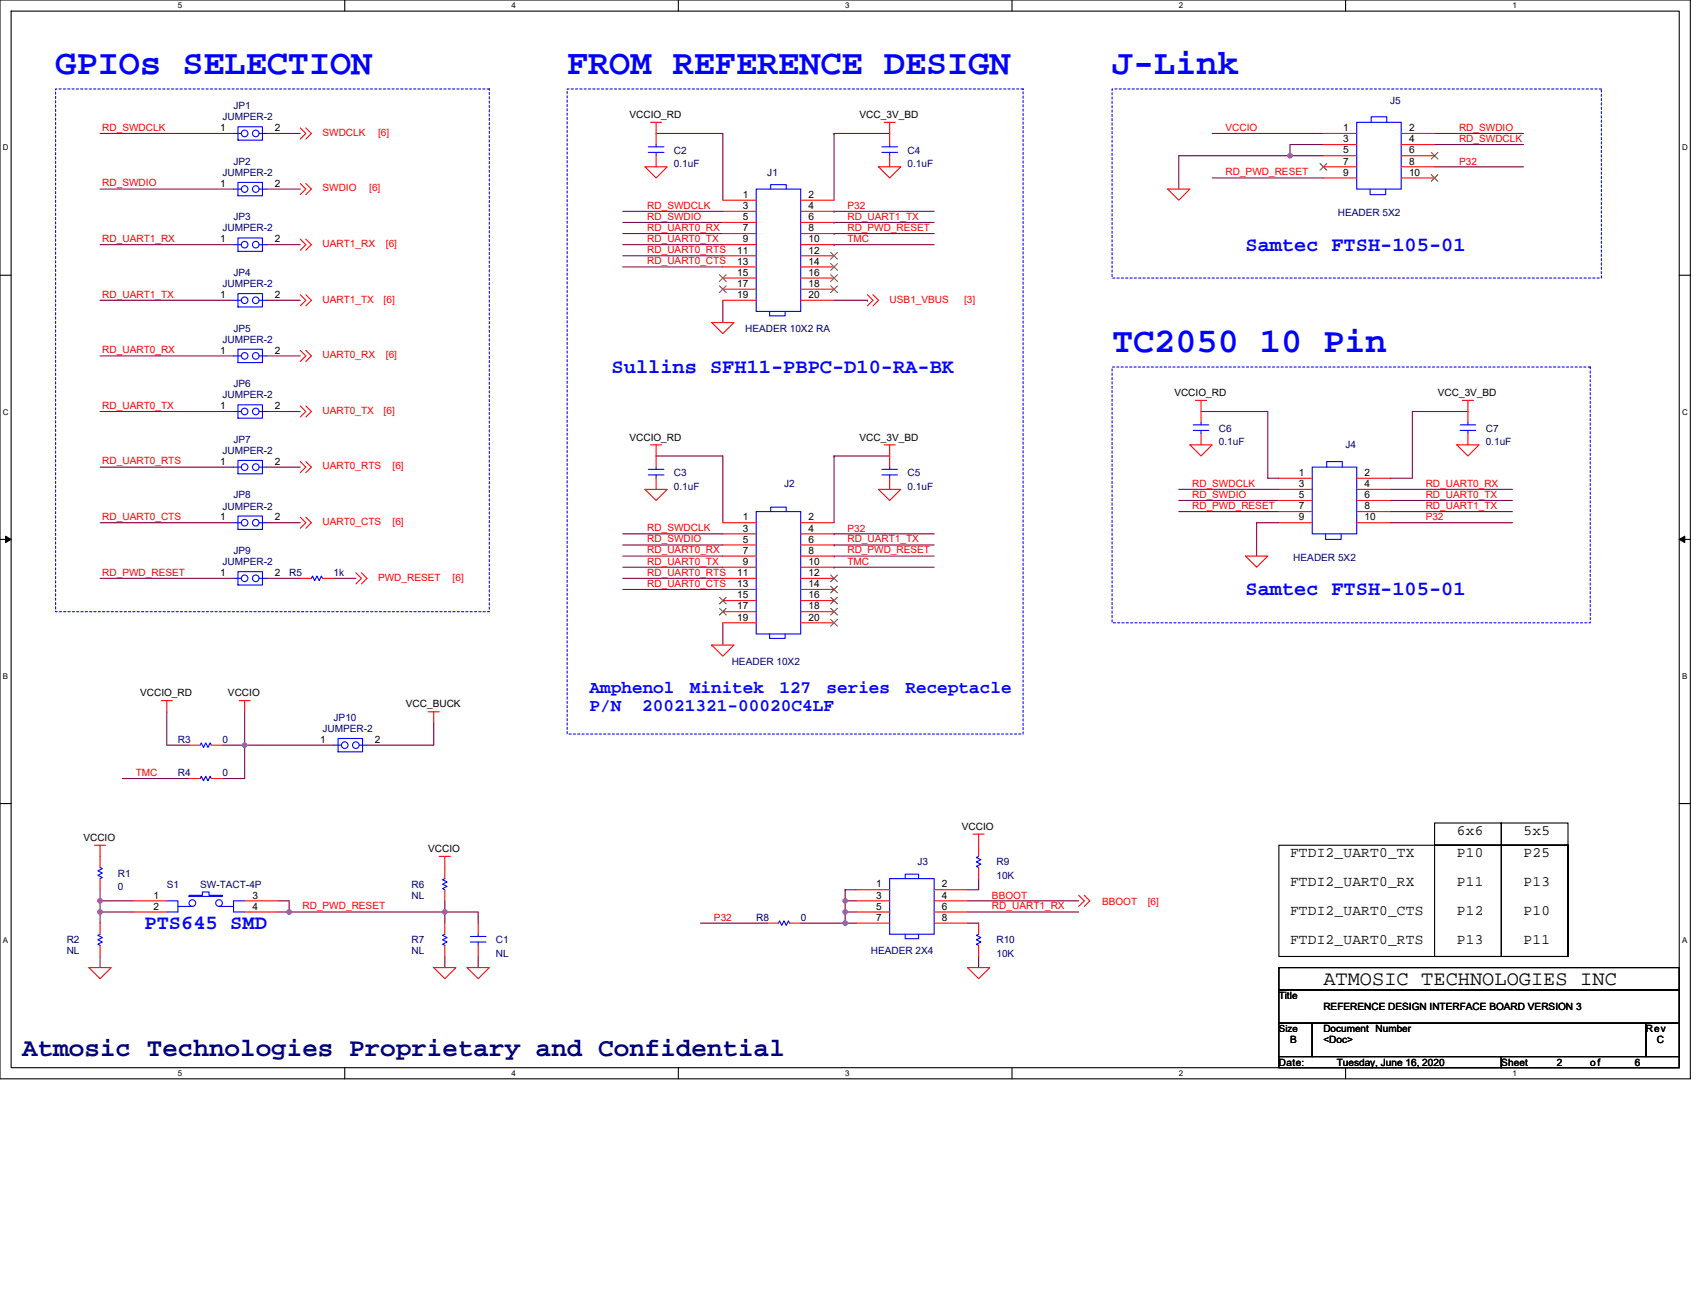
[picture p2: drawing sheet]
<svg xmlns="http://www.w3.org/2000/svg" width="279mm" height="216mm" viewBox="0 0 279 216" stroke-linecap="round" stroke-linejoin="round" font-family="sans-serif">
<path d="M0 0h278v177.4h-278zM1.8 1.8h274.3v173.8h-274.3z" fill="none" stroke="#000" stroke-width=".18"/>
<g fill="#fff">
<path d="M29.3 .2h.7v1.4h-.7z"/>
<path d="M29.3 175.7h.7v1.5h-.7z"/>
</g>
<path d="M56.7 0v1.8M56.7 175.6v1.8" fill="none" stroke="#000" stroke-width=".18"/>
<g fill="#fff">
<path d="M84.1 .2h.8v1.4h-.8z"/>
<path d="M84.1 175.7h.8v1.5h-.8z"/>
</g>
<path d="M111.6 0v1.8M111.6 175.6v1.8" fill="none" stroke="#000" stroke-width=".18"/>
<g fill="#fff">
<path d="M139 .2h.7v1.4h-.7z"/>
<path d="M139 175.7h.7v1.5h-.7z"/>
</g>
<path d="M166.4 0v1.8M166.4 175.6v1.8" fill="none" stroke="#000" stroke-width=".18"/>
<g fill="#fff">
<path d="M193.9 .2h.7v1.4h-.7z"/>
<path d="M193.9 175.7h.7v1.5h-.7z"/>
</g>
<path d="M221.3 0v1.8M221.3 175.6v1.8" fill="none" stroke="#000" stroke-width=".18"/>
<g fill="#fff">
<path d="M248.7 .2h.8v1.4h-.8z"/>
<path d="M248.7 175.7h.8v1.5h-.8z"/>
<path d="M.5 23.5h.9v1.5h-.9z"/>
<path d="M276.6 23.5h1v1.5h-1z"/>
<path d="M.5 67h.9v1.4h-.9z"/>
<path d="M276.6 67h1v1.4h-1z"/>
</g>
<path d="M0 45.3h1.8M276.1 45.3h1.9" fill="none" stroke="#000" stroke-width=".18"/>
<g fill="#fff">
<path d="M.5 110.4h.8v1.5h-.8z"/>
<path d="M276.6 110.4h.9v1.5h-.9z"/>
</g>
<path d="M0 88.7h1.8M276.1 88.7h1.9" fill="none" stroke="#000" stroke-width=".18"/>
<path d="M.9 88.2l.9 .5-.9 .5zM276.1 88.7l1-.5v1z" fill="#000"/>
<path d="M.9 88.2l.9 .5-.9 .5zM276.1 88.7l1-.5v1z" fill="none" stroke="#000" stroke-width=".16"/>
<g fill="#fff">
<path d="M.5 153.8h.8v1.5h-.8z"/>
<path d="M276.6 153.8h.9v1.5h-.9z"/>
</g>
<g fill="none" stroke="#000" stroke-width=".18">
<path d="M0 132.1h1.8M210.3 139h47.6v18.3h-47.6zM235.9 139h11v18.3h-11zM235.9 135.3h11v3.7h-11zM246.9 139h11v18.3h-11zM246.9 135.3h11v3.7h-11zM276.1 132.1h1.9M210.3 159.1h65.8v3.7h-65.8zM210.3 168.2h5.5v5.5h-5.5zM210.3 162.8h65.8v5.4h-65.8zM210.3 173.7h36.6v1.9h-36.6zM215.8 168.2h54.9v5.5h-54.9z"/>
<path d="M246.9 173.7h29.2v1.9h-29.2zM270.7 168.2h5.4v5.5h-5.4z"/>
</g>
<path d="M9.1 14.6h71.4v86h-71.4zM93.3 14.6h74.9v106.1h-74.9zM182.9 14.6h80.4v31.1h-80.4zM182.9 60.4h78.6v42h-78.6z" fill="none" stroke="#00f" stroke-width=".18" stroke-dasharray=".4 .4"/>
<g fill="none" stroke="#800040" stroke-width=".18">
<path d="M16.5 21.9h21.9M16.5 31.1h21.9M43.9 21.9h5.5M43.9 31.1h5.5M102.4 36.6h16.5M102.4 38.4h16.5M102.4 34.7h16.5M107.9 21.9h11v11M137.2 34.7h.1M137.2 36.6h.1M137.2 38.4h.1M137.2 21.9v11"/>
<path d="M137.2 21.9h.1M137.2 34.7h16.4M137.2 36.6h16.4M137.2 38.4h16.4M137.2 21.9h9.1M199.3 21.9h18.3M199.3 29.3h18.3M212.1 25.6h-18.2v5.5M212.1 25.6h5.5M217.6 23.8h-5.5v1.8M235.9 27.4h14.6M235.9 21.9h14.6"/>
<path d="M235.9 23.8h14.6M16.5 58.5h21.9M16.5 40.2h21.9M16.5 49.4h21.9M43.9 58.5h5.5M43.9 40.2h5.5M43.9 49.4h5.5M102.4 40.2h16.5M102.4 42.1h16.5M102.4 43.9h16.5M118.9 49.4v3.6M137.2 40.2h.1"/>
<path d="M137.2 49.4h5.4M137.2 40.2h16.4M142.6 49.4h.1M16.5 67.7h21.9M16.5 76.8h21.9M43.9 67.7h5.5M43.9 76.8h5.5M107.9 75h11v11M137.2 75v11M137.2 75h.1M137.2 75h9.1M197.5 67.7h11v10.9h1.8"/>
<path d="M241.4 67.7h-9.1v10.9h-3.7M16.5 86h21.9M16.5 95.1h21.9M43.9 86h5.5M43.9 95.1h5.5M54.9 95.1h3.6M102.4 89.6h16.5M102.4 91.4h16.5M102.4 93.3h16.5M102.4 95.1h16.5M102.4 96.9h16.5M102.4 87.8h16.5"/>
<path d="M137.2 87.8h.1M137.2 89.6h.1M137.2 91.4h.1M137.2 93.3h.1M137.2 87.8h16.4M137.2 89.6h16.4M137.2 91.4h16.4M137.2 93.3h16.4M193.9 80.5h16.4M193.9 82.3h16.4M193.9 84.1h16.4M210.3 86h-3.6v5.4"/>
<path d="M228.6 80.5h20.1M228.6 82.3h20.1M228.6 86h20.1M228.6 84.1h20.1M27.4 117v5.5h3.7M40.2 117v5.5M71.3 118.9v3.6h-10.9M118.9 102.4v3.7M20.1 128h11M36.6 122.5h3.6M40.2 122.5h14.7M40.2 122.5v5.5h-3.6"/>
<path d="M16.5 146.3v1.8M16.5 148.1v1.9M16.5 150v1.8M16.5 148.1h5.4M16.5 150h5.4M16.5 157.3v1.8M45.7 148.1h1.8v1.9M45.7 150h1.8M47.5 150h25.7M73.2 148.1v1.9M73.2 150v1.8M73.2 157.3v1.8"/>
<path d="M73.2 150h5.4v1.8M78.6 157.3v1.8M115.2 151.8h11M131.7 151.8h7.3M139 146.3h1.8M139 148.1h1.8M139 150h1.8M139 151.8h1.8M139 146.3h.1M139 146.3v1.8M139 148.1v1.9M139 148.1h.1"/>
<path d="M139 150v1.8M139 150h.1M139 151.8h.1M159.1 151.8h1.8M159.1 148.1h18.3M159.1 150h18.3M160.9 144.5v1.8h-1.8M160.9 157.3v1.8"/>
</g>
<g fill="#f0f" stroke="#f0f" stroke-width=".18">
<circle cx="139" cy="148.1" r=".37"/>
<circle cx="139" cy="150" r=".37"/>
<circle cx="139" cy="151.8" r=".37"/>
<circle cx="16.5" cy="150" r=".37"/>
<circle cx="16.5" cy="148.1" r=".37"/>
<circle cx="73.1" cy="150" r=".37"/>
<circle cx="47.5" cy="150" r=".37"/>
<circle cx="40.2" cy="122.5" r=".37"/>
<circle cx="212.1" cy="25.6" r=".37"/>
</g>
<g fill="none" stroke="#f00" stroke-width=".18">
<path d="M38.4 31.1h.1M38.4 21.9h.1M43.9 31.1h.1M43.9 21.9h.1M49.4 21l.9 .9-.9 1M49.4 30.2l.9 .9-.9 .9M49.4 39.3l.9 .9-.9 .9M50.3 21l.9 .9-.9 1M50.3 30.2l.9 .9-.9 .9M50.3 39.3l.9 .9-.9 .9M106.1 27.4h3.6l-1.8 1.9zM107 20.1h1.8"/>
<path d="M107.9 20.1v3.7M107.9 25.6v1.8M118.9 32.9h5.5M118.9 34.7h5.5M118.9 36.6h5.5M118.9 38.4h5.5M131.7 32.9h5.5M131.7 34.7h5.5M131.7 36.6h5.5M131.7 38.4h5.5M144.5 27.4h3.6l-1.8 1.9zM145.4 20.1h1.8"/>
<path d="M146.3 20.1v3.7M146.3 25.6v1.8M192 31.1h3.7l-1.8 1.8zM217.6 21.9h5.5M217.6 23.8h5.5M217.6 25.6h5.5M217.6 27.4h5.5M217.6 29.3h5.5M230.4 21.9h5.5M230.4 23.8h5.5M230.4 25.6h5.5M230.4 27.4h5.5"/>
<path d="M230.4 29.3h5.5M38.4 49.4h.1M38.4 40.2h.1M38.4 58.5h.1M43.9 49.4h.1M43.9 40.2h.1M43.9 58.5h.1M49.4 48.5l.9 .9-.9 .9M49.4 57.6l.9 .9-.9 .9M50.3 48.5l.9 .9-.9 .9M50.3 57.6l.9 .9-.9 .9M117 53h3.7l-1.8 1.9z"/>
<path d="M118.9 40.2h5.5M118.9 42.1h5.5M118.9 43.9h5.5M118.9 45.7h5.5M118.9 47.5h5.5M118.9 49.4h5.5M131.7 40.2h5.5M131.7 42.1h5.5M131.7 43.9h5.5M131.7 45.7h5.5M131.7 47.5h5.5M131.7 49.4h5.5"/>
<path d="M142.6 48.5l1 .9-1 .9M143.6 48.5l.9 .9-.9 .9M38.4 67.7h.1M38.4 76.8h.1M43.9 67.7h.1M43.9 76.8h.1M49.4 66.8l.9 .9-.9 .9M49.4 75.9l.9 .9-.9 .9M50.3 66.8l.9 .9-.9 .9M50.3 75.9l.9 .9-.9 .9M107 73.2h1.8M107.9 78.6v1.9"/>
<path d="M107.9 73.2v3.6M145.4 73.2h1.8M146.3 73.2v3.6M146.3 78.6v1.9M195.7 73.2h3.6l-1.8 1.8zM196.6 65.8h1.8M197.5 65.8v3.7M197.5 71.3v1.9M210.3 78.6h5.5M223.1 78.6h5.5M239.6 73.2h3.6l-1.8 1.8zM240.5 65.8h1.8"/>
<path d="M241.4 65.8v3.7M241.4 71.3v1.9M38.4 86h.1M38.4 95.1h.1M43.9 86h.1M43.9 95.1h.1M49.4 95.1h1.8M49.4 85l.9 1-.9 .9M50.3 85l.9 1-.9 .9M53 95.1h1.9M58.5 94.2l.9 .9-.9 .9M59.4 94.2l1 .9-1 .9"/>
<path d="M106.1 80.5h3.6l-1.8 1.8zM118.9 86h5.5M118.9 87.8h5.5M118.9 89.6h5.5M118.9 91.4h5.5M118.9 93.3h5.5M118.9 95.1h5.5M118.9 96.9h5.5M118.9 98.8h5.5M131.7 86h5.5M131.7 87.8h5.5M131.7 89.6h5.5"/>
<path d="M131.7 91.4h5.5M131.7 93.3h5.5M131.7 95.1h5.5M131.7 96.9h5.5M131.7 98.8h5.5M144.5 80.5h3.6l-1.8 1.8zM204.8 91.4h3.7l-1.8 1.9zM210.3 80.5h5.5M210.3 82.3h5.5M210.3 84.1h5.5M210.3 86h5.5M223.1 80.5h5.5"/>
<path d="M223.1 82.3h5.5M223.1 84.1h5.5M223.1 86h5.5M26.5 115.2h1.8M27.4 115.2v1.8M39.3 115.2h1.8M40.2 115.2v1.8M70.4 117h1.8M71.3 117v1.9M117 106.1h3.7l-1.8 1.8zM117 106.1h.1M118.9 100.6h5.5"/>
<path d="M118.9 102.4h5.5M131.7 100.6h5.5M131.7 102.4h5.5M15.5 139h1.9M16.5 139v3.6M31.1 122.5h1.8M31.1 128h1.8M34.7 122.5h1.9M34.7 128h1.9M54.9 122.5h.1M60.4 122.5h.1M160 137.2h1.8"/>
<path d="M160.9 137.2v3.6M14.6 159.1h3.7l-1.8 1.8zM16.5 155.4v1.9M16.5 151.8v1.8M16.5 144.5v1.8M21.9 148.1h5.5M21.9 150h5.5M40.2 148.1h5.5M40.2 150h5.5M71.3 159.1h3.7l-1.8 1.8zM72.2 140.8h1.9M73.2 140.8v3.7"/>
<path d="M73.2 146.3v1.8M73.2 155.4v1.9M73.2 151.8v1.8M76.8 159.1h3.7l-1.9 1.8zM78.6 151.8v1.8M78.6 155.4v1.9M126.2 151.8h1.8M129.8 151.8h1.9M140.8 146.3h5.5M140.8 148.1h5.5M140.8 150h5.5M140.8 151.8h5.5"/>
<path d="M153.6 146.3h5.5M153.6 148.1h5.5M153.6 150h5.5M153.6 151.8h5.5M159.1 159.1h3.7l-1.9 1.8zM160.9 142.6v1.9M160.9 155.4v1.9M160.9 151.8v1.8M177.4 147.2l.9 .9-.9 .9M178.3 147.2l.9 .9-.9 .9"/>
</g>
<g fill="none" stroke="#00f" stroke-width=".18">
<path d="M38.4 31.1h1.3M38.4 21.9h1.3M39.1 30h4.1v2.2h-4.1zM39.1 39.1h4.1v2.2h-4.1zM39.1 20.8h4.1v2.2h-4.1zM42.6 31.1h1.3M42.6 21.9h1.3M106.6 25.1h2.6M106.6 24.1h2.6M107.9 23.8v.3M107.9 25.1v.5M124.4 31.1h7.3v20.1h-7.3z"/>
<path d="M126.7 31.1v-.7h2.6v.7M145 25.1h2.6M145 24.1h2.6M146.3 23.8v.3M146.3 25.1v.5M223.1 20.1h7.3v11h-7.3zM225.3 31.1v.9h2.6v-.9M225.5 20.1v-.9h2.6v.9M38.4 49.4h1.3M38.4 40.2h1.3M38.4 58.5h1.3M39.1 48.3h4.1v2.2h-4.1z"/>
<path d="M39.1 57.4h4.1v2.2h-4.1zM42.6 49.4h1.3M42.6 40.2h1.3M42.6 58.5h1.3M126.6 51.2v.7h2.5v-.7M38.4 67.7h1.3M38.4 76.8h1.3M39.1 66.6h4.1v2.2h-4.1zM39.1 75.7h4.1v2.2h-4.1zM42.6 67.7h1.3M42.6 76.8h1.3M106.6 78.1h2.6"/>
<path d="M106.6 77.2h2.6M107.9 76.8v.4M107.9 78.1v.5M145 78.1h2.6M145 77.2h2.6M146.3 76.8v.4M146.3 78.1v.5M196.2 70.8h2.6M196.2 69.9h2.6M197.5 69.5v.4M197.5 70.8v.5M215.8 76.8h7.3v11h-7.3z"/>
<path d="M218.2 76.8v-.9h2.5v.9M240.1 70.8h2.6M240.1 69.9h2.6M241.4 69.5v.4M241.4 70.8v.5M38.4 86h1.3M38.4 95.1h1.3M39.1 84.9h4.1v2.2h-4.1zM39.1 94h4.1v2.2h-4.1zM42.6 86h1.3M42.6 95.1h1.3M51.2 95.1l.2-.4 .4 .8 .3-.8 .4 .8 .4-.8 .1 .4"/>
<path d="M124.4 84.1h7.3v20.1h-7.3zM126.7 84.1v-.7h2.6v.7M218 87.8v.9h2.6v-.9M126.6 104.2v.8h2.5v-.8M32.9 122.5l.2-.3 .4 .7 .3-.7 .4 .7 .4-.7 .1 .3M32.9 128l.2-.4 .4 .8 .3-.8 .4 .8 .4-.8 .1 .4M54.9 122.5h1.2M55.6 121.4h4v2.2h-4zM59.1 122.5h1.3M16.5 153.6l-.4 .2 .7 .4-.7 .3 .7 .4-.7 .4 .4 .1M16.5 142.6l.3 .2-.7 .4 .7 .4-.7 .3 .7 .4-.3 .2M27.4 148.1h1.9v1.9h-1.9"/>
<path d="M29.3 149h2.3M31.1 147.2h2.2v-.5h1.1v.5h2.2v.2h-5.5zM36 149h2.4M40.2 148.1h-1.8v1.9h1.8M73.2 144.5l-.4 .2 .7 .3-.7 .4 .7 .4-.7 .3 .4 .2M73.2 153.6l-.4 .2 .7 .4-.7 .3 .7 .4-.7 .4 .4 .1M77.4 154.9h2.5M77.4 154h2.5M78.6 153.6v.4M78.6 154.9v.5M128 151.8l.2-.4 .4 .8 .3-.8 .4 .8 .4-.8 .1 .4M146.3 144.5h7.3v9.1h-7.3z"/>
<path d="M148.9 153.6v.7h2.2v-.7M148.9 144.5v-.8h2.2v.8M160.9 140.8l-.3 .2 .7 .4-.7 .3 .7 .4-.7 .4 .3 .1M160.9 153.6l-.3 .2 .7 .4-.7 .3 .7 .4-.7 .4 .3 .1"/>
<circle cx="40.2" cy="31.1" r=".54"/>
<circle cx="40.2" cy="21.9" r=".54"/>
<circle cx="42.1" cy="31.1" r=".54"/>
<circle cx="42.1" cy="21.9" r=".54"/>
<circle cx="40.2" cy="40.2" r=".54"/>
<circle cx="40.2" cy="58.5" r=".54"/>
<circle cx="40.2" cy="49.4" r=".54"/>
<circle cx="42.1" cy="40.2" r=".54"/>
<circle cx="42.1" cy="58.5" r=".54"/>
<circle cx="42.1" cy="49.4" r=".54"/>
<circle cx="40.2" cy="67.7" r=".54"/>
<circle cx="40.2" cy="76.8" r=".54"/>
<circle cx="42.1" cy="67.7" r=".54"/>
<circle cx="42.1" cy="76.8" r=".54"/>
<circle cx="40.2" cy="95.1" r=".54"/>
<circle cx="40.2" cy="85.9" r=".54"/>
<circle cx="42.1" cy="85.9" r=".54"/>
<circle cx="42.1" cy="95.1" r=".54"/>
<circle cx="56.7" cy="122.5" r=".54"/>
<circle cx="58.5" cy="122.5" r=".54"/>
<circle cx="31.6" cy="148.5" r=".55"/>
<circle cx="36" cy="148.5" r=".55"/>
</g>
<g fill="none" stroke="#804000" stroke-width=".16">
<path d="M217.1 26.9l1.1 1.1M218.2 26.9l-1.1 1.1M235.4 25.1l1.1 1.1M235.4 28.7l1.1 1.1M236.5 25.1l-1.1 1.1M236.5 28.7l-1.1 1.1M118.3 45.2l1.1 1.1M118.3 47l1.1 1.1M119.4 45.2l-1.1 1.1M119.4 47l-1.1 1.1M136.6 41.5l1.1 1.1M136.6 43.3l1.1 1.1"/>
<path d="M136.6 45.2l1.1 1.1M136.6 47l1.1 1.1M137.7 41.5l-1.1 1.1M137.7 43.3l-1.1 1.1M137.7 45.2l-1.1 1.1M137.7 47l-1.1 1.1M118.3 98.2l1.1 1.1M119.4 98.2l-1.1 1.1M136.6 94.6l1.1 1.1M136.6 96.4l1.1 1.1M136.6 98.2l1.1 1.1M137.7 94.6l-1.1 1.1"/>
<path d="M137.7 96.4l-1.1 1.1M137.7 98.2l-1.1 1.1M118.3 100l1.1 1.1M119.4 100l-1.1 1.1M136.6 100l1.1 1.1M136.6 101.9l1.1 1.1M137.7 100l-1.1 1.1M137.7 101.9l-1.1 1.1"/>
</g>
<g font-size="5.8" fill="#00f">
<text x="9.1" y="12.1">GPIOs SELECTION</text>
<text x="93.2" y="12.1">FROM REFERENCE DESIGN</text>
<text x="182.9" y="12.1">J-Link</text>
<text x="182.9" y="57.9">TC2050 10 Pin</text>
</g>
<text font-size="4.3" fill="#000080" x="3.7" y="173.6">Atmosic Technologies Proprietary and Confidential</text>
<g font-size="3.3" fill="#00f">
<text x="204.8" y="41.2">Samtec FTSH-105-01</text>
<text x="100.6" y="61.3">Sullins SFH11-PBPC-D10-RA-BK</text>
<text x="204.8" y="97.9">Samtec FTSH-105-01</text>
<text x="23.8" y="152.7">PTS645 SMD</text>
</g>
<text font-size="3.3" x="217.6" y="161.9">ATMOSIC TECHNOLOGIES INC</text>
<g font-size="2.9" fill="#00f">
<text x="96.9" y="114">Amphenol</text>
<text x="113.4" y="114">Minitek</text>
<text x="128.2" y="114">127</text>
<text x="135.9" y="114">series</text>
<text x="148.9" y="114">Receptacle</text>
<text x="96.9" y="116.9">P/N</text>
<text x="105.6" y="116.9">20021321-00020C4LF</text>
</g>
<g font-size="2.4">
<text x="239.6" y="137.3">6x6</text>
<text x="250.5" y="137.3">5x5</text>
<text x="212.1" y="141">FTDI2_UART0_TX</text>
<text x="239.6" y="141">P10</text>
<text x="250.5" y="141">P25</text>
<text x="212.1" y="145.7">FTDI2_UART0_RX</text>
<text x="239.6" y="145.7">P11</text>
<text x="250.5" y="145.7">P13</text>
<text x="212.1" y="150.5">FTDI2_UART0_CTS</text>
<text x="212.1" y="155.2">FTDI2_UART0_RTS</text>
<text x="239.6" y="150.5">P12</text>
<text x="239.6" y="155.2">P13</text>
<text x="250.5" y="150.5">P10</text>
<text x="250.5" y="155.2">P11</text>
</g>
<g font-size="1.6" fill="#000080">
<text x="38.4" y="17.9">JP1</text>
<text x="228.6" y="17">J5</text>
<text x="36.6" y="19.8">JUMPER-2</text>
<text x="36.6" y="28.9">JUMPER-2</text>
<text x="38.4" y="27.1">JP2</text>
<text x="110.8" y="25.3">C2</text>
<text x="110.8" y="27.5">0.1uF</text>
<text x="126.2" y="28.9">J1</text>
<text x="149.2" y="25.3">C4</text>
<text x="149.2" y="27.5">0.1uF</text>
<text x="220" y="35.5">HEADER 5X2</text>
<text x="36.6" y="38.1">JUMPER-2</text>
<text x="38.4" y="36.2">JP3</text>
<text x="36.6" y="47.2">JUMPER-2</text>
<text x="38.4" y="45.4">JP4</text>
<text x="36.6" y="56.3">JUMPER-2</text>
<text x="38.4" y="54.5">JP5</text>
<text x="122.5" y="54.5">HEADER 10X2 RA</text>
<text x="36.6" y="65.5">JUMPER-2</text>
<text x="38.4" y="63.7">JP6</text>
<text x="200.4" y="71">C6</text>
<text x="244.3" y="71">C7</text>
<text x="36.6" y="74.6">JUMPER-2</text>
<text x="38.4" y="72.8">JP7</text>
<text x="200.4" y="73.2">0.1uF</text>
<text x="221.3" y="73.7">J4</text>
<text x="244.3" y="73.2">0.1uF</text>
<text x="36.6" y="83.8">JUMPER-2</text>
<text x="38.4" y="82">JP8</text>
<text x="110.8" y="78.3">C3</text>
<text x="110.8" y="80.5">0.1uF</text>
<text x="128.9" y="80.1">J2</text>
<text x="149.2" y="78.3">C5</text>
<text x="149.2" y="80.5">0.1uF</text>
<text x="36.6" y="92.9">JUMPER-2</text>
<text x="38.4" y="91.1">JP9</text>
<text x="47.5" y="94.8">R5</text>
<text x="54.9" y="94.8">1k</text>
<text x="212.7" y="92.2">HEADER 5X2</text>
<text x="120.3" y="109.4">HEADER 10X2</text>
<text x="54.9" y="118.5">JP10</text>
<text x="29.3" y="122.2">R3</text>
<text x="36.6" y="122.2">0</text>
<text x="53" y="120.4">JUMPER-2</text>
<text x="29.3" y="127.7">R4</text>
<text x="36.6" y="127.7">0</text>
<text x="150.9" y="142.3">J3</text>
<text x="163.9" y="142.3">R9</text>
<text x="19.4" y="144.1">R1</text>
<text x="19.4" y="146.3">0</text>
<text x="27.4" y="146">S1</text>
<text x="32.9" y="146">SW-TACT-4P</text>
<text x="67.7" y="146">R6</text>
<text x="67.7" y="147.8">NL</text>
<text x="163.9" y="144.5">10K</text>
<text x="11" y="155.1">R2</text>
<text x="67.7" y="155.1">R7</text>
<text x="81.6" y="155.1">C1</text>
<text x="124.4" y="151.4">R8</text>
<text x="131.7" y="151.4">0</text>
<text x="163.9" y="155.1">R10</text>
<text x="11" y="156.9">NL</text>
<text x="67.7" y="156.9">NL</text>
<text x="81.6" y="157.3">NL</text>
<text x="143.2" y="156.9">HEADER 2X4</text>
<text x="163.9" y="157.3">10K</text>
</g>
<g font-size="1.6" fill="#f00">
<text x="16.8" y="21.5">RD_SWDCLK</text>
<text x="53" y="22.3">SWDCLK</text>
<text x="62.2" y="22.3">[6]</text>
<text x="201.5" y="21.6">VCCIO</text>
<text x="239.9" y="21.5">RD_SWDIO</text>
<text x="239.9" y="23.3">RD_SWDCLK</text>
<text x="201.5" y="28.8">RD_PWD_RESET</text>
<text x="239.9" y="27.1">P32</text>
<text x="16.8" y="30.7">RD_SWDIO</text>
<text x="53" y="31.5">SWDIO</text>
<text x="60.7" y="31.5">[6]</text>
<text x="106.4" y="34.3">RD_SWDCLK</text>
<text x="139.4" y="34.4">P32</text>
<text x="16.8" y="39.8">RD_UART1_RX</text>
<text x="53" y="40.6">UART1_RX</text>
<text x="63.5" y="40.6">[6]</text>
<text x="106.4" y="36.1">RD_SWDIO</text>
<text x="106.4" y="38">RD_UART0_RX</text>
<text x="106.4" y="39.8">RD_UART0_TX</text>
<text x="106.4" y="41.6">RD_UART0_RTS</text>
<text x="139.4" y="36.1">RD_UART1_TX</text>
<text x="139.4" y="38">RD_PWD_RESET</text>
<text x="139.4" y="39.9">TMC</text>
<text x="106.4" y="43.5">RD_UART0_CTS</text>
<text x="16.8" y="48.9">RD_UART1_TX</text>
<text x="53" y="49.8">UART1_TX</text>
<text x="63.1" y="49.8">[6]</text>
<text x="146.3" y="49.8">USB1_VBUS</text>
<text x="158.6" y="49.8">[3]</text>
<text x="16.8" y="58.1">RD_UART0_RX</text>
<text x="53" y="58.9">UART0_RX</text>
<text x="63.5" y="58.9">[6]</text>
<text x="16.8" y="67.2">RD_UART0_TX</text>
<text x="53" y="68.1">UART0_TX</text>
<text x="63.1" y="68.1">[6]</text>
<text x="16.8" y="76.4">RD_UART0_RTS</text>
<text x="53" y="77.2">UART0_RTS</text>
<text x="64.6" y="77.2">[6]</text>
<text x="196" y="80">RD_SWDCLK</text>
<text x="196" y="81.9">RD_SWDIO</text>
<text x="196" y="83.7">RD_PWD_RESET</text>
<text x="234.5" y="80">RD_UART0_RX</text>
<text x="234.5" y="81.9">RD_UART0_TX</text>
<text x="234.5" y="83.7">RD_UART1_TX</text>
<text x="16.8" y="85.5">RD_UART0_CTS</text>
<text x="53" y="86.3">UART0_CTS</text>
<text x="64.6" y="86.3">[6]</text>
<text x="106.4" y="87.4">RD_SWDCLK</text>
<text x="106.4" y="89.2">RD_SWDIO</text>
<text x="139.4" y="87.4">P32</text>
<text x="139.4" y="89.2">RD_UART1_TX</text>
<text x="234.5" y="85.6">P32</text>
<text x="16.8" y="94.7">RD_PWD_RESET</text>
<text x="62.2" y="95.5">PWD_RESET</text>
<text x="74.4" y="95.5">[6]</text>
<text x="106.4" y="91">RD_UART0_RX</text>
<text x="106.4" y="92.8">RD_UART0_TX</text>
<text x="106.4" y="94.7">RD_UART0_RTS</text>
<text x="139.4" y="91">RD_PWD_RESET</text>
<text x="139.4" y="92.9">TMC</text>
<text x="106.4" y="96.5">RD_UART0_CTS</text>
<text x="22.3" y="127.6">TMC</text>
<text x="49.7" y="149.5">RD_PWD_RESET</text>
<text x="163.1" y="147.8">BBOOT</text>
<text x="163.1" y="149.5">RD_UART1_RX</text>
<text x="181.2" y="148.9">BBOOT</text>
<text x="188.7" y="148.9">[6]</text>
<text x="117.4" y="151.4">P32</text>
</g>
<g font-size="1.6">
<text x="36.2" y="21.6">1</text>
<text x="45.2" y="21.6">2</text>
<text x="103.5" y="19.4">VCCIO_RD</text>
<text x="141.4" y="19.4">VCC_3V_BD</text>
<text x="220.9" y="21.6">1</text>
<text x="220.9" y="23.4">3</text>
<text x="231.7" y="21.6">2</text>
<text x="231.7" y="23.4">4</text>
<text x="220.9" y="25.2">5</text>
<text x="220.9" y="27.1">7</text>
<text x="220.9" y="28.9">9</text>
<text x="231.7" y="25.2">6</text>
<text x="231.7" y="27.1">8</text>
<text x="231.7" y="28.9">10</text>
<text x="36.2" y="30.7">1</text>
<text x="45.2" y="30.7">2</text>
<text x="122.2" y="32.5">1</text>
<text x="122.2" y="34.4">3</text>
<text x="133" y="32.5">2</text>
<text x="133" y="34.4">4</text>
<text x="36.2" y="39.9">1</text>
<text x="45.2" y="39.9">2</text>
<text x="121.2" y="41.7">11</text>
<text x="122.2" y="36.2">5</text>
<text x="122.2" y="38">7</text>
<text x="122.2" y="39.9">9</text>
<text x="133" y="36.2">6</text>
<text x="133" y="38">8</text>
<text x="133" y="39.9">10</text>
<text x="133" y="41.7">12</text>
<text x="121.2" y="43.5">13</text>
<text x="121.2" y="45.3">15</text>
<text x="121.2" y="47.2">17</text>
<text x="133" y="43.5">14</text>
<text x="133" y="45.3">16</text>
<text x="133" y="47.2">18</text>
<text x="36.2" y="49">1</text>
<text x="45.2" y="49">2</text>
<text x="121.2" y="49">19</text>
<text x="133" y="49">20</text>
<text x="36.2" y="58.1">1</text>
<text x="45.2" y="58.1">2</text>
<text x="193.1" y="65.1">VCCIO_RD</text>
<text x="236.5" y="65.1">VCC_3V_BD</text>
<text x="36.2" y="67.3">1</text>
<text x="45.2" y="67.3">2</text>
<text x="36.2" y="76.4">1</text>
<text x="45.2" y="76.4">2</text>
<text x="103.5" y="72.4">VCCIO_RD</text>
<text x="141.4" y="72.4">VCC_3V_BD</text>
<text x="213.6" y="78.3">1</text>
<text x="213.6" y="80.1">3</text>
<text x="213.6" y="81.9">5</text>
<text x="213.6" y="83.8">7</text>
<text x="224.4" y="78.3">2</text>
<text x="224.4" y="80.1">4</text>
<text x="224.4" y="81.9">6</text>
<text x="224.4" y="83.8">8</text>
<text x="36.2" y="85.6">1</text>
<text x="45.2" y="85.6">2</text>
<text x="122.2" y="85.6">1</text>
<text x="122.2" y="87.4">3</text>
<text x="122.2" y="89.2">5</text>
<text x="133" y="85.6">2</text>
<text x="133" y="87.4">4</text>
<text x="133" y="89.2">6</text>
<text x="213.6" y="85.6">9</text>
<text x="224.4" y="85.6">10</text>
<text x="36.2" y="94.7">1</text>
<text x="45.2" y="94.7">2</text>
<text x="121.2" y="94.7">11</text>
<text x="122.2" y="91.1">7</text>
<text x="122.2" y="92.9">9</text>
<text x="133" y="91.1">8</text>
<text x="133" y="92.9">10</text>
<text x="133" y="94.7">12</text>
<text x="121.2" y="96.6">13</text>
<text x="121.2" y="98.4">15</text>
<text x="121.2" y="100.2">17</text>
<text x="133" y="96.6">14</text>
<text x="133" y="98.4">16</text>
<text x="133" y="100.2">18</text>
<text x="121.2" y="102">19</text>
<text x="133" y="102">20</text>
<text x="23" y="114.5">VCCIO_RD</text>
<text x="37.5" y="114.5">VCCIO</text>
<text x="66.8" y="116.3">VCC_BUCK</text>
<text x="52.7" y="122.2">1</text>
<text x="61.6" y="122.2">2</text>
<text x="158.2" y="136.4">VCCIO</text>
<text x="13.7" y="138.3">VCCIO</text>
<text x="70.4" y="140.1">VCCIO</text>
<text x="25.2" y="147.8">1</text>
<text x="25.2" y="149.6">2</text>
<text x="41.5" y="147.8">3</text>
<text x="41.5" y="149.6">4</text>
<text x="144.1" y="145.9">1</text>
<text x="144.1" y="147.8">3</text>
<text x="144.1" y="149.6">5</text>
<text x="154.9" y="145.9">2</text>
<text x="154.9" y="147.8">4</text>
<text x="154.9" y="149.6">6</text>
<text x="144.1" y="151.4">7</text>
<text x="154.9" y="151.4">8</text>
<text x="210.3" y="164.2">Title</text>
<text x="217.6" y="166.1">REFERENCE DESIGN INTERFACE BOARD VERSION 3</text>
<text x="210.3" y="169.7">Size</text>
<text x="212.1" y="171.6">B</text>
<text x="217.6" y="169.7">Document Number</text>
<text x="217.6" y="171.6">&lt;Doc&gt;</text>
<text x="270.7" y="169.7">Rev</text>
<text x="272.5" y="171.6">C</text>
<text x="210.3" y="175.2">Date:</text>
<text x="219.8" y="175.2">Tuesday, June 16, 2020</text>
<text x="246.9" y="175.2">Sheet</text>
<text x="256" y="175.2">2</text>
<text x="261.5" y="175.2">of</text>
<text x="268.8" y="175.2">6</text>
</g>
<g font-size="1.3">
<text x="29.3" y="1.4">5</text>
<text x="84.1" y="1.4">4</text>
<text x="139" y="1.4">3</text>
<text x="193.9" y="1.4">2</text>
<text x="248.7" y="1.4">1</text>
<text x=".5" y="24.7">D</text>
<text x="276.6" y="24.7">D</text>
<text x=".5" y="68.2">C</text>
<text x="276.6" y="68.2">C</text>
<text x=".5" y="111.6">B</text>
<text x="276.6" y="111.6">B</text>
<text x=".5" y="155">A</text>
<text x="276.6" y="155">A</text>
<text x="29.3" y="176.9">5</text>
<text x="84.1" y="176.9">4</text>
<text x="139" y="176.9">3</text>
<text x="193.9" y="176.9">2</text>
<text x="248.7" y="176.9">1</text>
</g>
</svg>
